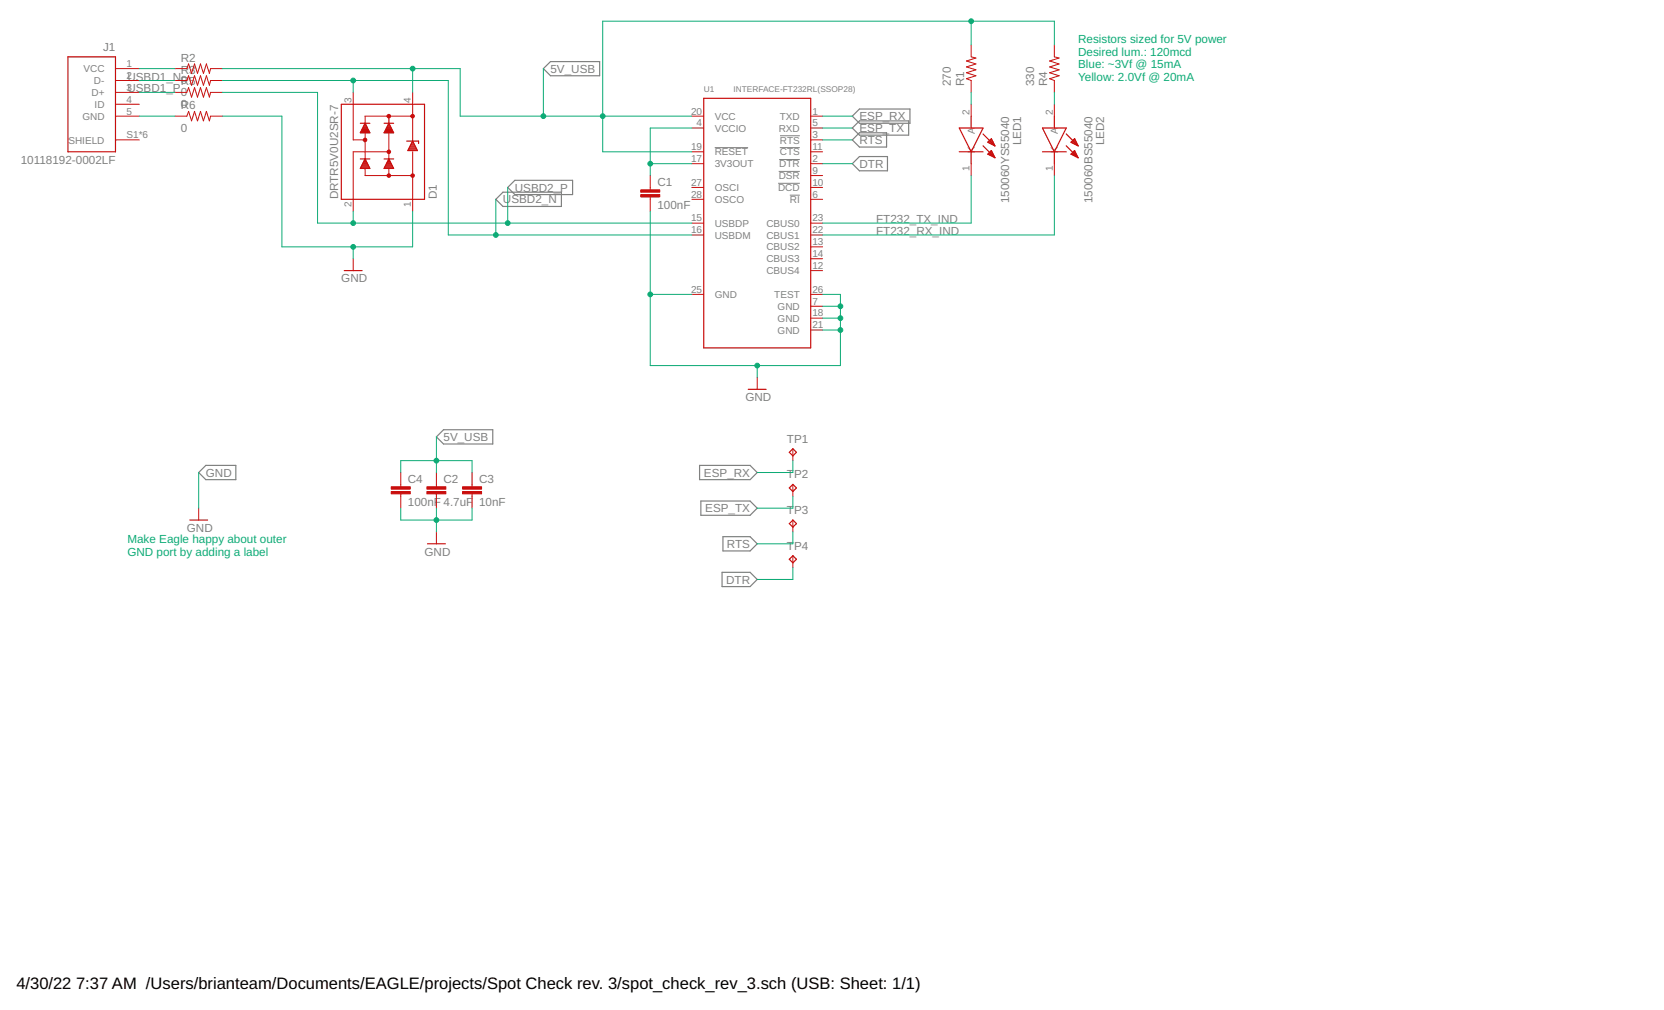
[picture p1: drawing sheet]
<svg xmlns="http://www.w3.org/2000/svg" width="356mm" height="216mm" viewBox="0 0 356 216" stroke-linecap="round" stroke-linejoin="round" font-family="sans-serif">
<path d="M152.7 31.6h7.2M166.3 39.2h4.6M166.4 36.6h4.5M166.5 34.1h4.4M166.6 31.6h4.3M166.7 29h4.2M168.8 41.7h2.1" fill="none" stroke="#808080" stroke-width=".21"/>
<g fill="none" stroke="#808080" stroke-width=".25">
<path d="M116.1 14.7l1.5-1.5h10.5v3h-10.5zM182.1 24.8l1.6-1.5h10.8v3.1h-10.8zM182.1 27.4l1.6-1.6h10.5v3.1h-10.5zM182.1 29.9l1.6-1.5h5.8v3h-5.8zM182.1 35l1.6-1.5h6v3h-6zM106 42.6l1.5-1.5h12.5v3h-12.5zM108.5 40.1l1.5-1.6h12.4v3.1h-12.4zM93.3 93.4l1.5-1.5h10.5v3h-10.5zM149.5 99.5h10.8l1.5 1.5-1.5 1.5h-10.8zM42.5 101l1.5-1.5h6.4v3h-6.4zM149.8 107.1h10.5l1.5 1.5-1.5 1.6h-10.5zM154.5 114.7h5.8l1.5 1.5-1.5 1.6h-5.8z"/>
<path d="M154.3 122.3h6l1.5 1.6-1.5 1.5h-6z"/>
</g>
<g fill="none" stroke="#c90d0c" stroke-width=".25">
<path d="M14.5 12.1h10.2v20.3h-10.2zM72.9 22.3h17.8v20.3h-17.8zM77 26.4h2M77 34h2M77 28.3h2M77.1 35.9h1.9M77.2 28.1h1.7M77.2 35.7h1.7M77.3 27.9h1.5M77.3 35.4h1.4M77.4 27.7h1.3M77.4 35.2h1.2"/>
<path d="M77.5 27.4h1M77.5 35h1M77.6 27.2h.8M77.6 34.8h.8M77.7 27h.6M77.7 34.5h.6M77.8 26.8h.4M77.9 34.3h.3M77.9 26.5h.2M78 34.1h.1M78 26.4l1 2h-2zM78 34l1 2h-2z"/>
<path d="M82.1 26.4h2M82.1 34h2M82.1 28.3h2M82.1 35.9h2M82.2 28.1h1.8M82.3 35.7h1.6M82.3 27.9h1.6M82.4 35.4h1.4M82.4 27.7h1.4M82.5 35.2h1.2M82.5 27.4h1.1M82.6 35h1"/>
<path d="M82.7 27.2h.8M82.7 34.8h.8M82.8 27h.6M82.8 34.5h.6M82.9 26.8h.4M82.9 34.3h.4M83 26.5h.2M83 34.1h.2M83.1 24.8v1.6M83.1 26.4l1 2h-2zM83.1 34l1 2h-2zM86.9 30.2h2.6v.5"/>
<path d="M87.2 32.1h2M87.3 31.9h1.7M87.4 31.7h1.5M87.5 31.4h1.3M87.7 31.2h1M87.8 31h.8M87.9 30.8h.6M88 30.5h.4M88.1 30.3h.2M88.2 30.2l1 2h-2zM150.4 21h22.8v53.4h-22.8zM205 27.4h5.1l-2.6 5z"/>
<path d="M205 32.4h5.1M207.5 24.8v2.6M207.5 32.4v2.6M210.1 31.2l2.5 2.5M210.1 28.6l2.5 2.6M211.1 33l.8-.8 .7 1.5zM211.2 33h1.1M211.2 30.3h1M211.3 32.8h.8M211.3 30.5h1M211.4 30.1h.7M211.5 32.6h.5"/>
<path d="M211.6 33.2h.8M211.6 29.9h.4M211.7 32.3h.2M211.8 30.8h.6M211.9 29.7l-.8 .7 1.5 .8M211.9 29.7l.7 1.5M211.9 29.7h.1M212 33.4h.5M212.2 31h.3M212.5 33.7h.1M222.8 27.4h5.1l-2.6 5zM222.8 32.4h5.1"/>
<path d="M225.3 24.8v2.6M225.3 32.4v2.6M227.9 31.2l2.5 2.5M227.9 28.6l2.5 2.6M228.9 33l.7-.8 .8 1.5zM228.9 33h1.1M229 30.3h1M229.1 32.8h.8M229.1 30.5h1M229.2 30.1h.6M229.3 32.6h.5M229.4 33.2h.7"/>
<path d="M229.4 29.9h.3M229.5 32.3h.2M229.6 30.8h.6M229.6 29.7l-.7 .7 1.5 .8M229.6 29.7l.8 1.5M229.6 29.7h.1M229.8 33.4h.5M230 31h.3M230.3 33.7h.1M73.6 57.8h3.8M159.9 83.2h3.8M168.7 96.7l.7-.8 .8 .8-.8 .8z"/>
<path d="M40.6 111.2h3.8M91.4 116.2h3.8M168.7 104.3l.7-.8 .8 .8-.8 .8zM168.7 111.9l.7-.7 .8 .7-.8 .8zM168.7 119.5l.7-.7 .8 .7-.8 .8z"/>
</g>
<g fill="none" stroke="#c90d0c" stroke-width=".21">
<path d="M24.7 17.2h5.1M24.7 19.7h5.1M24.7 14.7h5.1M37.4 17.2h2.5l.4-1 .6 2 .7-2 .6 2 .6-2 .7 2 .6-2 .6 2 .3-1h2.5M37.4 19.7h2.5l.4-1 .6 2.1 .7-2.1 .6 2.1 .6-2.1 .7 2.1 .6-2.1 .6 2.1 .3-1.1h2.5M37.4 14.7h2.5l.4-1 .6 2 .7-2 .6 2 .6-2 .7 2 .6-2 .6 2 .3-1h2.5M75.5 19.7v10.2h2.5M88.2 19.7v10.5M207.5 9.6v2.5l1.1 .3-2.1 .6 2.1 .7-2.1 .6 2.1 .6-2.1 .7 2.1 .6-2.1 .6 1 .4v2.5M225.3 9.6v2.5l1 .3-2 .6 2 .7-2 .6 2 .6-2 .7 2 .6-2 .6 1 .4v2.5M24.7 24.8h5.1M24.7 29.9h5.1"/>
<path d="M24.7 22.3h5.1M37.4 24.8h2.5l.4-1 .6 2 .7-2 .6 2 .6-2 .7 2 .6-2 .6 2 .3-1h2.5M78 36v1.5h10.2M78 28.4v5.6M83.1 32.4h-7.6v12.7M83.1 28.4v5.6M83.1 36v1.5M88.2 24.8h-10.2v1.6M88.2 32.4v12.7M139 37.5v3.1M147.8 24.8h2.6M147.8 35h2.6"/>
<path d="M147.8 27.4h2.6M147.8 32.4h2.6M173.2 24.8h2.6M173.2 35h2.6M173.2 27.4h2.6M173.2 29.9h2.6M173.2 32.4h2.6M173.2 37.5h2.6M207.5 22.3v2.5M207.5 35v2.5M225.3 22.3v2.5M225.3 35v2.5"/>
<path d="M75.5 55.3v2.5M139 42.1v3M147.8 47.7h2.6M147.8 50.2h2.6M147.8 42.6h2.6M147.8 40.1h2.6M173.2 47.7h2.6M173.2 50.2h2.6M173.2 42.6h2.6M173.2 40.1h2.6M173.2 52.8h2.6M173.2 55.3h2.6"/>
<path d="M173.2 57.8h2.6M147.8 62.9h2.6M173.2 65.5h2.6M173.2 62.9h2.6M173.2 68h2.6M173.2 70.5h2.6M161.8 80.7v2.5M169.4 95.9v2.6M42.5 108.6v2.6M85.6 101v3.1M85.6 105.6v3M93.3 101v3.1"/>
<path d="M93.3 105.6v3M93.3 113.7v2.5M100.9 101v3.1M100.9 105.6v3M169.4 103.5v2.6M169.4 111.2v2.5M169.4 118.8v2.5"/>
</g>
<g fill="#c90d0c" stroke="#c90d0c" stroke-width=".21">
<path d="M136.9 41.6h4.1v.5h-4.1z"/>
<path d="M136.9 40.6h4.1v.5h-4.1z"/>
<path d="M83.6 105.1h4.1v.5h-4.1z"/>
<path d="M83.6 104.1h4.1v.5h-4.1z"/>
<path d="M91.2 105.1h4.1v.5h-4.1z"/>
<path d="M91.2 104.1h4.1v.5h-4.1z"/>
<path d="M98.8 105.1h4.1v.5h-4.1z"/>
<path d="M98.8 104.1h4.1v.5h-4.1z"/>
</g>
<g fill="#c90d0c" stroke="#c90d0c" stroke-width=".21">
<path d="M87.8 24.6a.38 .38 0 0 1 .7 0 .38 .38 0 0 1-.2 .6 .38 .38 0 0 1-.5-.4l.4-.1 .1 .1-.1 .2-.4-.2z" fill-rule="evenodd"/>
<path d="M82.8 32.3a.38 .38 0 0 1 .6-.1 .38 .38 0 0 1-.2 .6 .38 .38 0 0 1-.5-.4l.4-.1 .1 .1-.1 .2-.4-.2z" fill-rule="evenodd"/>
<path d="M77.7 29.7a.38 .38 0 0 1 .6-.1 .38 .38 0 0 1-.1 .6 .38 .38 0 0 1-.6-.3l.4-.1 .1 .1-.1 .1-.4-.1z" fill-rule="evenodd"/>
<path d="M82.8 37.3a.38 .38 0 0 1 .6 0 .38 .38 0 0 1-.2 .6 .38 .38 0 0 1-.5-.4l.4-.1 .1 .1-.1 .2-.4-.2z" fill-rule="evenodd"/>
<path d="M87.8 37.3a.38 .38 0 0 1 .7 0 .38 .38 0 0 1-.2 .6 .38 .38 0 0 1-.5-.4l.4-.1 .1 .1-.1 .2-.4-.2z" fill-rule="evenodd"/>
<path d="M82.8 24.6a.38 .38 0 0 1 .6 0 .38 .38 0 0 1-.2 .6 .38 .38 0 0 1-.5-.4l.4-.1 .1 .1v.2l-.5-.2z" fill-rule="evenodd"/>
</g>
<g fill="none" stroke="#0dab76" stroke-width=".21">
<path d="M29.8 14.7h7.6M29.8 17.2h7.6M29.8 19.7h7.6M47.5 14.7h50.8v10.1h49.5M47.5 17.2h48.3v33h52M47.5 19.7h20.4v28h79.9M75.5 17.2v2.5M88.2 14.7v5M116.1 14.7v10.1M207.5 4.5v5.1M207.5 19.7v2.6M225.3 9.6v-5.1h-96.5v27.9h19"/>
<path d="M225.3 19.7v2.6M29.8 24.8h7.6M47.5 24.8h12.7v28h28v-7.7M139 35h8.8M147.8 27.4h-8.8v10.1M175.8 24.8h6.3M175.8 27.4h6.3M175.8 35h6.3M175.8 29.9h6.3M207.5 37.5v10.2h-31.7M225.3 37.5v12.7h-49.5M75.5 45.1v2.6"/>
<path d="M75.5 52.8v2.5M106 42.6v7.6M108.5 40.1v7.6M139 45.1v33h40.6v-15.2h-3.8M139 62.9h8.8M161.8 78.1v2.6M175.8 70.5h3.8M175.8 68h3.8M175.8 65.5h3.8M93.3 93.4v7.6M169.4 98.5v2.5h-7.6M42.5 101v7.6"/>
<path d="M85.6 101v-2.5h15.3v2.5M85.6 108.6v2.6h15.3v-2.6M93.3 108.6v5.1M169.4 106.1v2.5h-7.6M169.4 113.7v2.5h-7.6M169.4 121.3v2.6h-7.6"/>
</g>
<g fill="#0dab76" stroke="#0dab76" stroke-width=".21">
<circle cx="93.3" cy="98.5" r=".51"/>
<circle cx="128.8" cy="24.8" r=".51"/>
<circle cx="207.5" cy="4.5" r=".51"/>
<circle cx="116.1" cy="24.8" r=".51"/>
<circle cx="88.2" cy="14.7" r=".51"/>
<circle cx="161.8" cy="78.1" r=".51"/>
<circle cx="179.6" cy="70.5" r=".51"/>
<circle cx="179.6" cy="68" r=".51"/>
<circle cx="179.6" cy="65.5" r=".51"/>
<circle cx="139" cy="62.9" r=".51"/>
<circle cx="93.3" cy="111.2" r=".51"/>
<circle cx="75.5" cy="52.8" r=".51"/>
<circle cx="106" cy="50.2" r=".51"/>
<circle cx="75.5" cy="17.2" r=".51"/>
<circle cx="75.5" cy="47.7" r=".51"/>
<circle cx="108.5" cy="47.7" r=".51"/>
<circle cx="139" cy="35" r=".51"/>
</g>
<g font-size="3.5">
<text x="3.5" y="211.4">4/30/22</text>
<text x="16.3" y="211.4">7:37 AM /Users/brianteam/Documents/EAGLE/projects/Spot Check rev. 3/spot_check_rev_3.sch (USB: Sheet: 1/1)</text>
</g>
<g font-size="2.5" fill="#808080">
<text x="22" y="10.9">J1</text>
<text x="27.2" y="17.2">USBD1_N</text>
<text x="38.7" y="18">0</text>
<text x="38.7" y="13.2">R2</text>
<text x="38.7" y="15.7">R3</text>
<text x="117.6" y="15.6">5V_USB</text>
<text x="27.2" y="19.8">USBD1_P</text>
<text x="38.7" y="20.5">0</text>
<text x="38.7" y="23.1">0</text>
<text x="38.7" y="18.3">R5</text>
<text x="38.7" y="23.3">R6</text>
<text x="203.2" y="18.5" transform="rotate(-90 203.2 18.5)">270</text>
<text x="206" y="18.5" transform="rotate(-90 206 18.5)">R1</text>
<text x="221" y="18.5" transform="rotate(-90 221 18.5)">330</text>
<text x="223.8" y="18.5" transform="rotate(-90 223.8 18.5)">R4</text>
<text x="38.7" y="28.1">0</text>
<text x="183.7" y="25.7">ESP_RX</text>
<text x="183.7" y="28.3">ESP_TX</text>
<text x="4.4" y="35">10118192-0002LF</text>
<text x="183.7" y="30.8">RTS</text>
<text x="183.7" y="35.9">DTR</text>
<text x="218.2" y="31.1" transform="rotate(-90 218.2 31.1)">LED1</text>
<text x="236" y="31.1" transform="rotate(-90 236 31.1)">LED2</text>
<text x="110" y="41">USBD2_P</text>
<text x="140.5" y="39.7">C1</text>
<text x="72.3" y="42.6" transform="rotate(-90 72.3 42.6)">DRTR5V0U2SR-7</text>
<text x="93.3" y="42.6" transform="rotate(-90 93.3 42.6)">D1</text>
<text x="107.5" y="43.5">USBD2_N</text>
<text x="140.5" y="44.8">100nF</text>
<text x="187.2" y="47.7">FT232_TX_IND</text>
<text x="215.7" y="43.4" transform="rotate(-90 215.7 43.4)">150060YS55040</text>
<text x="233.4" y="43.4" transform="rotate(-90 233.4 43.4)">150060BS55040</text>
<text x="187.2" y="50.2">FT232_RX_IND</text>
<text x="72.9" y="60.4">GND</text>
<text x="159.3" y="85.8">GND</text>
<text x="94.8" y="94.3">5V_USB</text>
<text x="168.2" y="94.7">TP1</text>
<text x="44" y="101.9">GND</text>
<text x="150.4" y="101.9">ESP_RX</text>
<text x="87.2" y="103.2">C4</text>
<text x="94.8" y="103.2">C2</text>
<text x="102.4" y="103.2">C3</text>
<text x="168.2" y="102.3">TP2</text>
<text x="39.9" y="113.7">GND</text>
<text x="87.2" y="108.2">100nF 4.7uF</text>
<text x="102.4" y="108.2">10nF</text>
<text x="150.7" y="109.5">ESP_TX</text>
<text x="168.2" y="109.9">TP3</text>
<text x="90.7" y="118.8">GND</text>
<text x="155.3" y="117.1">RTS</text>
<text x="168.2" y="117.5">TP4</text>
<text x="155.2" y="124.8">DTR</text>
</g>
<g font-size="2.5" fill="#0dab76">
<text x="230.4" y="9.2">Resistors sized for 5V power</text>
<text x="230.4" y="11.9">Desired lum.: 120mcd</text>
<text x="230.4" y="14.6">Blue: ~3Vf @ 15mA</text>
<text x="230.4" y="17.2">Yellow: 2.0Vf @ 20mA</text>
<text x="27.2" y="116.1">Make Eagle happy about outer</text>
<text x="27.2" y="118.8">GND port by adding a label</text>
</g>
<g font-size="2.1" fill="#808080">
<text x="17.8" y="15.4">VCC</text>
<text x="20.1" y="18">D-</text>
<text x="27" y="16.9">2</text>
<text x="27" y="14.3">1</text>
<text x="19.6" y="20.5">D+</text>
<text x="20.2" y="23.1">ID</text>
<text x="27" y="19.4">3</text>
<text x="27" y="21.9">4</text>
<text x="75.1" y="21.9" transform="rotate(-90 75.1 21.9)">3</text>
<text x="87.8" y="21.9" transform="rotate(-90 87.8 21.9)">4</text>
<text x="17.6" y="25.6">GND</text>
<text x="27" y="24.5">5</text>
<text x="27" y="29.6">S1*6</text>
<text x="147.7" y="24.5">20</text>
<text x="148.9" y="27">4</text>
<text x="152.7" y="25.6">VCC</text>
<text x="152.7" y="28.1">VCCIO</text>
<text x="166.4" y="28.1">RXD</text>
<text x="166.6" y="25.6">TXD</text>
<text x="173.6" y="24.5">1</text>
<text x="173.6" y="27">5</text>
<text x="173.6" y="29.6">3</text>
<text x="207.2" y="24.5" transform="rotate(-90 207.2 24.5)">2</text>
<text x="208.3" y="28.6" transform="rotate(-90 208.3 28.6)">A</text>
<text x="225" y="24.5" transform="rotate(-90 225 24.5)">2</text>
<text x="226.1" y="28.6" transform="rotate(-90 226.1 28.6)">A</text>
<text x="14.6" y="30.7">SHIELD</text>
<text x="147.7" y="34.6">17</text>
<text x="147.7" y="32.1">19</text>
<text x="152.7" y="35.8">3V3OUT</text>
<text x="152.7" y="33.2">RESET</text>
<text x="166.5" y="35.8">DTR</text>
<text x="166.6" y="33.2">CTS</text>
<text x="166.7" y="30.7">RTS</text>
<text x="173.6" y="32.1">11</text>
<text x="173.6" y="34.6">2</text>
<text x="208.3" y="32.7" transform="rotate(-90 208.3 32.7)">K</text>
<text x="226.1" y="32.7" transform="rotate(-90 226.1 32.7)">K</text>
<text x="147.7" y="39.7">27</text>
<text x="152.7" y="40.8">OSCI</text>
<text x="166.3" y="40.8">DCD</text>
<text x="166.4" y="38.3">DSR</text>
<text x="173.6" y="37.2">9</text>
<text x="173.6" y="39.7">10</text>
<text x="207.2" y="36.5" transform="rotate(-90 207.2 36.5)">1</text>
<text x="225" y="36.5" transform="rotate(-90 225 36.5)">1</text>
<text x="75.1" y="44.2" transform="rotate(-90 75.1 44.2)">2</text>
<text x="87.8" y="44.2" transform="rotate(-90 87.8 44.2)">1</text>
<text x="147.7" y="47.3">15</text>
<text x="147.7" y="42.3">28</text>
<text x="152.7" y="43.4">OSCO</text>
<text x="168.8" y="43.4">RI</text>
<text x="173.6" y="42.3">6</text>
<text x="173.6" y="47.3">23</text>
<text x="147.7" y="49.9">16</text>
<text x="152.7" y="48.4">USBDP</text>
<text x="152.7" y="51">USBDM</text>
<text x="163.8" y="48.4">CBUS0</text>
<text x="163.8" y="51">CBUS1</text>
<text x="163.8" y="53.5">CBUS2</text>
<text x="173.6" y="49.9">22</text>
<text x="173.6" y="52.4">13</text>
<text x="163.8" y="56.1">CBUS3</text>
<text x="163.8" y="58.6">CBUS4</text>
<text x="173.6" y="54.9">14</text>
<text x="173.6" y="57.5">12</text>
<text x="147.7" y="62.6">25</text>
<text x="152.7" y="63.7">GND</text>
<text x="165.5" y="63.7">TEST</text>
<text x="173.6" y="65.1">7</text>
<text x="173.6" y="62.6">26</text>
<text x="166.2" y="66.2">GND</text>
<text x="166.2" y="68.8">GND</text>
<text x="166.2" y="71.3">GND</text>
<text x="173.6" y="67.6">18</text>
<text x="173.6" y="70.2">21</text>
</g>
<g font-size="1.8" fill="#808080">
<text x="150.4" y="19.7">U1</text>
<text x="156.7" y="19.7">INTERFACE-FT232RL(SSOP28)</text>
</g>
</svg>
